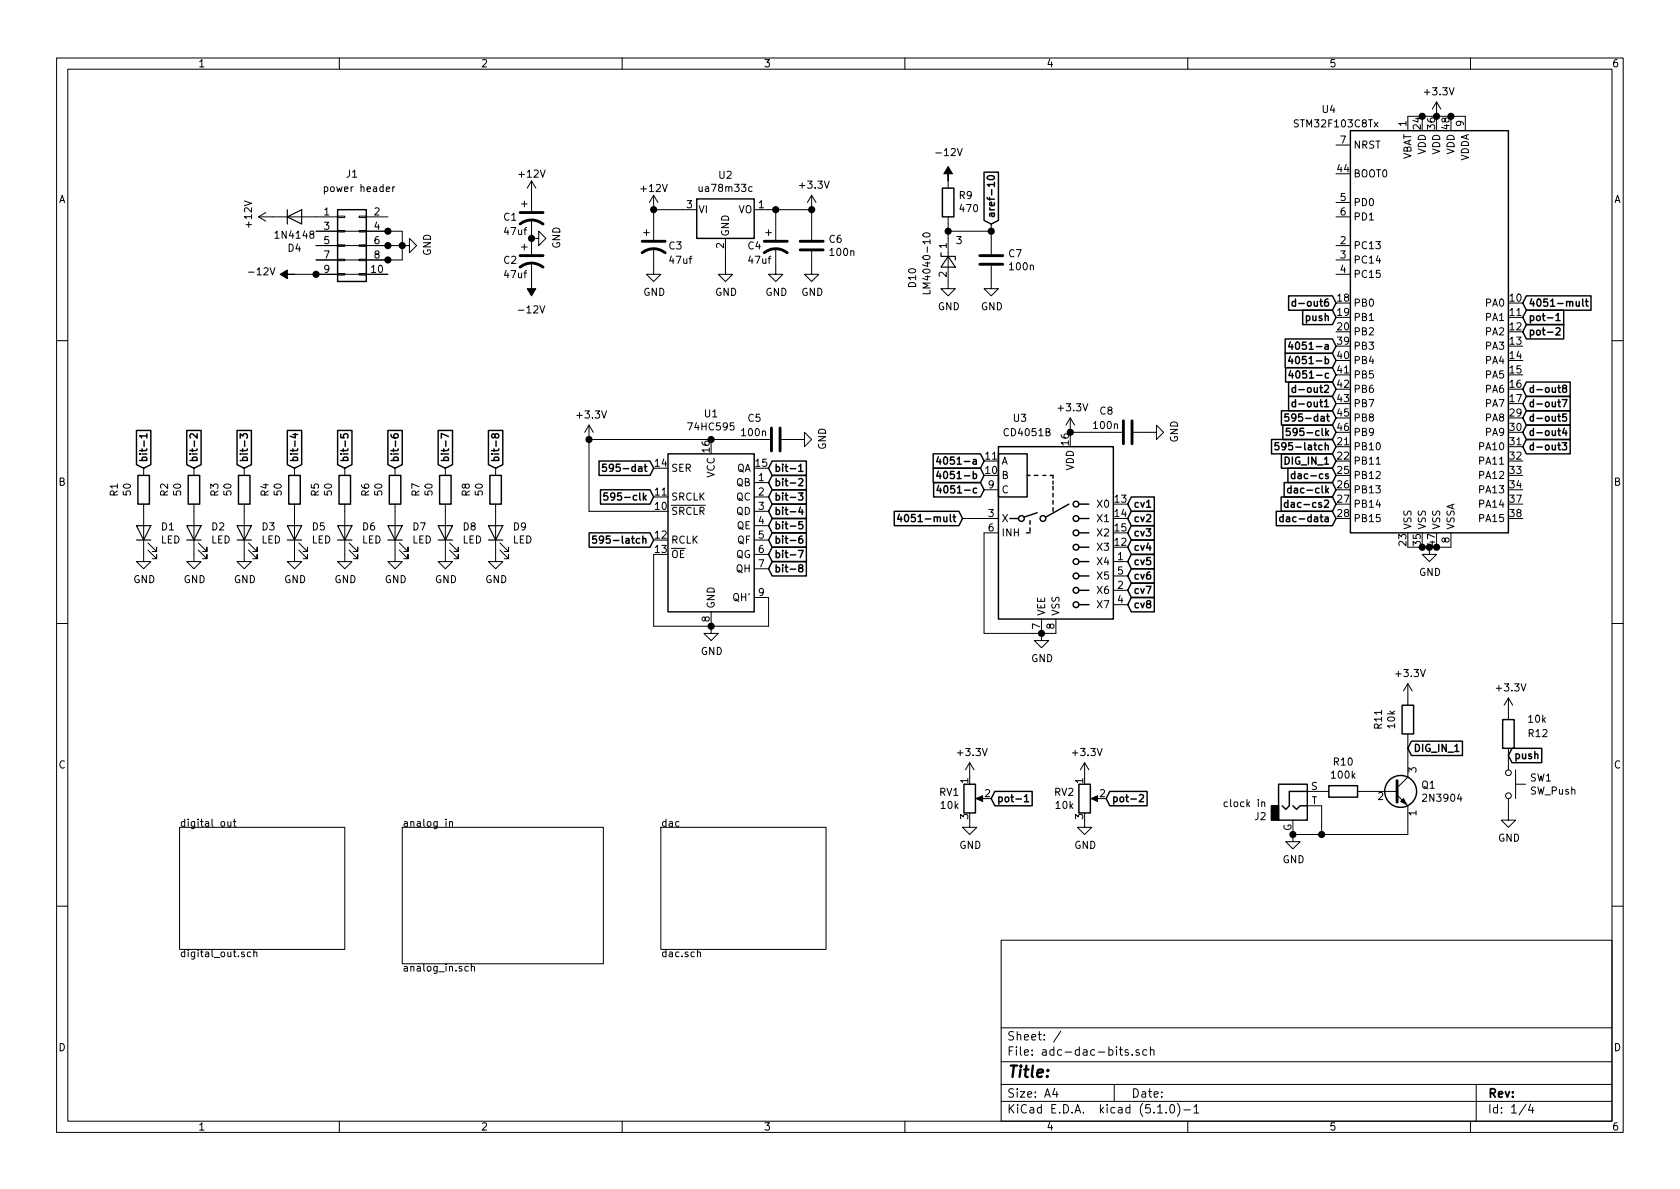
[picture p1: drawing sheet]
<svg xmlns="http://www.w3.org/2000/svg" width="297mm" height="210mm" viewBox="0 0 297 210" stroke-linecap="round" stroke-linejoin="round" font-family="sans-serif">
<g fill="none" stroke="#000" stroke-width=".18">
<path d="M10 10.3h277v189.9h-277zM12 12.2h273v186.1h-273zM60 10.3v1.9M110 10.3v1.9M160 10.3v1.9M210 10.3v1.9M254 18l-.8 1.3M254 18v2.6M254 18l.8 1.3M260 10.3v1.9M45.7 38.3l1.3 .8M45.7 38.3h14"/>
<path d="M47 37.6l-1.3 .7M59.7 38.2h1.3v.3h-1.3zM63.5 38.2h1.3v.3h-1.3zM64.8 38.3h3.8M69.4 33v.9M69.8 33l-.4 .3M92.2 36.1h1M92.7 35.6v1M94 32v5.3M94 38.9v6.1M94 32l-.8 1.3M94 32l.7 1.3"/>
<path d="M115.6 37.1h7.6M115.6 34.5l-.8 1.3M115.6 34.5v7.9M115.6 34.5l.7 1.3M133 33.1l-.4-.1-.2 .2 .1 .6h.5M133.3 37.1h10.2M137.2 37.1v5.3M143.5 34.5v7.9M143.5 34.5l-.8 1.3M143.5 34.5l.8 1.3M167.6 38.3v12.7h1.3l-1.3 1.3-1.2-1.3h1.2M167.6 32v1.3"/>
<path d="M175.3 39.6v5.4M236.2 38.3h2.6M236.2 25.6h2.6M236.2 35.8h2.6M248.9 23.1v-2.5h10.2v2.5M52.1 48.5h16.5M55.9 43.4h16.5v-1.2l1.3 1.2-1.3 1.3v-1.3M55.9 40.9h15.2v5.1h-15.2M59.7 48.4h1.3v.2h-1.3zM59.7 45.8h1.3v.3h-1.3zM59.7 43.3h1.3v.3h-1.3zM59.7 40.8h1.3v.2h-1.3z"/>
<path d="M63.5 48.4h1.3v.2h-1.3zM63.5 45.8h1.3v.3h-1.3zM63.5 43.3h1.3v.3h-1.3zM63.5 40.8h1.3v.2h-1.3zM92.2 43.7h1M92.7 43.2v1M94 42.2h1.2v-1.3l1.3 1.3-1.3 1.2v-1.2M94 46.5v3.3M113.8 41.1h1M114.3 40.6v1.1M115.6 43.9v4.6h1.2l-1.2 1.3-1.3-1.3h1.3M128.3 42.2v6.3h1.2l-1.2 1.3-1.3-1.3h1.3"/>
<path d="M135.4 41.1h1M135.9 40.6v1.1M137.2 43.9v4.6h1.2l-1.2 1.3-1.3-1.3h1.3M143.5 44.4v4.1h1.3l-1.3 1.3-1.3-1.3h1.3M163.3 41.3a.68 .68 0 0 1 1.1 .3 .72 .72 0 0 1-1.2-.1zM164.4 51.3v.6h-1.2M167.6 40.9h7.7M175.3 47v4h1.2l-1.2 1.3-1.3-1.3h1.3M236.2 43.4h2.6M236.2 46h2.6M236.2 48.5h2.6M10 60.2h2"/>
<path d="M104.1 75.2v15.2h11.5M104.1 77.7h32M104.1 75.2l-.7 1.2M104.1 75.2l.8 1.2M138.2 77.7h4v-1.3l1.3 1.3-1.3 1.3v-1.3M189.2 73.9v2.5h9.2M189.2 73.9l-.7 1.3M189.2 73.9l.8 1.3M200.4 76.4h4.1v-1.2l1.2 1.2-1.2 1.3v-1.3M285 60.2h2M25.4 89.1v10.2h1.3l-1.3 1.3-1.3-1.3h1.3M25.4 82.8v1.3"/>
<path d="M26.2 97.3l1.5 1.5v-.8v.8h-.8M26.2 96l1.5 1.5v-.7v.7h-.8M34.3 89.1v10.2h1.3l-1.3 1.3-1.3-1.3h1.3M34.3 82.8v1.3M35.1 97.3l1.5 1.5v-.8v.8h-.8M35.1 96l1.5 1.5v-.7v.7h-.8M43.2 89.1v10.2h1.2l-1.2 1.3-1.3-1.3h1.3M43.2 82.8v1.3M43.9 97.3l1.6 1.5v-.8v.8h-.8M43.9 96l1.6 1.5v-.7v.7h-.8M52.1 89.1v10.2h1.2l-1.2 1.3-1.3-1.3h1.3M52.1 82.8v1.3"/>
<path d="M52.8 97.3l1.6 1.5v-.8v.8h-.8M52.8 96l1.6 1.5v-.7v.7h-.8M61 89.1v10.2h1.2l-1.2 1.3-1.3-1.3h1.3M61 82.8v1.3M61.7 97.3l1.5 1.5v-.8v.8h-.7M61.7 96l1.5 1.5v-.7v.7h-.7M69.8 89.1v10.2h1.3l-1.3 1.3-1.2-1.3h1.2M69.8 82.8v1.3M70.6 97.3l1.5 1.5v-.8v.8h-.7M70.6 96l1.5 1.5v-.7v.7h-.7M78.7 89.1v10.2h1.3l-1.3 1.3-1.2-1.3h1.2M78.7 82.8v1.3"/>
<path d="M79.5 97.3l1.5 1.5v-.8v.8h-.7M79.5 96l1.5 1.5v-.7v.7h-.7M87.6 89.1v10.2h1.3l-1.3 1.3-1.2-1.3h1.2M87.6 82.8v1.3M88.4 97.3l1.5 1.5v-.8v.8h-.7M88.4 96l1.5 1.5v-.7v.7h-.7M115.6 98v12.7h20.3v-5h-2.6M133.3 90.4h2.6M133.3 85.3h2.6M133.3 87.9h2.6M133.3 93h2.6M133.3 95.5h2.6"/>
<path d="M133.3 98h2.6M170.2 91.7h6.3M174 86.6h2.5M176.5 94.2h-2.5v17.8h12.7v-2.5M196.8 99.3h2.6M243.3 82.1h.7M248.9 96.8h3.8v1.2h1.3l-1.3 1.3-1.2-1.3h1.2M256.5 94.2v2.6h-2.5M10 110.3h2M125.7 108.2v3.8h1.3l-1.3 1.3-1.2-1.3h1.2M133.3 100.6h2.6M184.1 109.5v3.8h1.3l-1.3 1.2-1.2-1.2h1.2"/>
<path d="M196.8 104.4h2.6M196.8 106.9h2.6M196.8 101.8h2.6M285 110.3h2M171.4 134.9l-.7 1.2M171.4 134.9v2.5M171.4 134.9l.8 1.2M191.8 134.9l-.8 1.2M191.8 134.9v2.5M191.8 134.9l.7 1.2M231.1 139.9h3.8M240 139.9h7"/>
<path d="M248.9 120.9v3.8M248.9 129.8v7.6l-1.9 1.9M248.9 120.9l-.7 1.3M248.9 120.9l.8 1.3M266.7 123.4v3.8M266.7 132.3v3.8M266.7 123.4l-.8 1.3M266.7 123.4l.8 1.3M268 138.7h1.7M268 136.1v5.1M31.7 146.3h29.3v21.6h-29.3zM40.3 145.3v.8h.3l.2-.1"/>
<path d="M40.8 145.3v.8M41.2 145.3h.5M41.4 144.9v1l.3 .2M71.1 146.3h35.6v24.1h-35.6zM78.9 144.9v.1M78.9 145.3v.8M79.5 145.4l.2-.1h.3v.8M79.5 145.3v.8M116.8 146.3h29.2v21.6h-29.2zM171.4 145v1.3h1.3l-1.3 1.3-1.2-1.3h1.2M173 141.2h1M191.8 145v1.3h1.2l-1.2 1.3-1.3-1.3h1.3"/>
<path d="M193.3 141.2h1M223.1 141.9l.2-.1 .3 .1v.7M228.6 147.6v1.2h1.3l-1.3 1.3-1.3-1.3h1.3M228.6 145v2.6M231.1 142.5h2.6v5.1M247 140.6l1.9 1.9v5.1h-20.3M266.7 141.2v3.8h1.3l-1.3 1.3-1.3-1.3h1.3M10 160.2h2M44.3 168.4l-.3-.1-.3 .3 .1 .5h.5M44.9 168.5l.2-.2 .3 .1v.8M44.9 167.9v1.3M82.8 170.9h-.4l-.2 .2 .1 .6h.5"/>
<path d="M83.3 171l.2-.1h.3l.1 .8M83.3 170.5v1.2M123.3 168.5l.2-.2 .3 .1 .1 .8M177 166.3h108v32h-108zM285 160.2h2M60 198.3v1.9M110 198.3v1.9M160 198.3v1.9M177 194.8h108M177 191.8h108M177 187.8h108M177 181.8h108"/>
<path d="M186.5 192.5l-.4 1h1M186.8 193v1M187.6 182.3l-1.3 2M197 191.8v3M197.9 185.6h.6M198.1 185.1v1.3l.4 .2M199.5 185.7l-.4-.1-.2 .2 .1 .2 .5 .2v.3h-.6M200.2 186.5v.1M201.4 185.7l-.4-.1-.2 .2 .1 .2 .5 .2v.3h-.6M202.8 185.7l-.5-.1-.2 .3v.6l.2 .1 .5-.1M203.4 185.7l.2-.1 .4 .1v.9M203.4 185.1v1.5"/>
<path d="M204.7 196.8h.8M206.2 196.7v.1M207 195.4l.3-.1a.94 .94 0 0 1 0 1.5 .82 .82 0 0 1-.3-1.4zM208.2 195.1a1.71 1.71 0 0 1 0 2.3M209.3 196.3h1.2M210 198.3v1.9M211.1 195.8l.4-.5v1.5M211.1 196.8h.9M260 198.3v1.9M261 191.8v6.5M269.8 195.2l-1.2 2M270.6 195.2l-.3 1.1h.9"/>
<path d="M271 195.8v1"/>
<circle cx="266.7" cy="136.6" r=".51"/>
<circle cx="266.7" cy="140.7" r=".51"/>
</g>
<g fill="none" stroke="#000" stroke-width=".25">
<path d="M59.7 37.1h5.1v12.7h-5.1zM123.2 35.2h10.1v7h-10.1zM166.6 33.3h2.1v5h-2.1zM174 30.4h2.5v8.6l-1.2 .6-1.3-.6zM174.6 31.2a.75 .75 0 0 1 1.2 .3 .73 .73 0 0 1-1.3-.1zM175.8 32.3v.7M238.8 23.1h27.9v71.1h-27.9zM227.2 59.9h8.4l.6 1.3-.6 1.3h-8.4zM227.8 52.3h7.8l.6 1.3-.6 1.3h-7.8zM229.1 53.4l-.4-.1-.3 .2 .1 .6h.6M229.1 52.9v1.2M230.3 54.9h5.3l.6 1.2-.6 1.3h-5.3z"/>
<path d="M269.9 52.3h11.4v2.6h-11.4l-.7-1.3zM269.9 54.9h6.6v2.5h-6.6l-.7-1.3zM269.9 57.4h6.6v2.5h-6.6l-.7-1.2zM275.1 55.8l.4-.4v1.3M275.1 58.1l.5-.1 .2 .3v.2l-.7 .7h.7M275.1 56.7h.7M278.7 53.3v.8h.3l.2-.1M279.2 53.3v.8M279.8 52.9v1.1l.2 .1M280.3 53.3h.5M280.5 52.9v1.1l.3 .1M24.1 76.1h2.6v6.1l-1.3 .6-1.3-.6z"/>
<path d="M26 77.1h-1.3l.3 .3M26 76.7v.7M33 76.1h2.6v6.1l-1.3 .6-1.3-.6zM34.8 76.7v.8l-.9-.8-.3 .3 .1 .4M41.9 76.1h2.5v6.1l-1.2 .6-1.3-.6zM42.5 77.5v-.8l.5 .4 .1-.3 .4-.1 .2 .3-.1 .5M50.8 76.1h2.5v6.1l-1.2 .6-1.3-.6zM51.8 76.8h.8M52.2 76.7v.7l-.9-.3M59.7 76.1h2.5v6.1l-1.2 .6-1.3-.6zM60.2 76.8v.6h.7l-.2-.4 .3-.3h.3l.2 .3-.1 .4M68.6 76.1h2.5v6.1l-1.3 .6-1.2-.6z"/>
<path d="M69.1 76.8l.2 .5 .4 .1h.6l.1-.2v-.4l-.2-.1-.5 .1-.1 .4 .3 .2M77.5 76.1h2.5v6.1l-1.3 .6-1.2-.6zM79.3 77.2l-1.3-.5v.8M86.4 76.1h2.5v6.1l-1.3 .6-1.2-.6zM87.5 77l.2-.3h.3l.2 .3-.1 .3-.1 .1h-.4l-.1-.4-.3-.3-.3 .3 .1 .4h.4l.1-.2M176.5 79h20.3v30.5h-20.3zM224.8 77.7h10.8l.6 1.3-.6 1.3h-10.8zM226.1 78.3h-.6l-.1 .6 .2-.1 .5 .1v.5l-.2 .1-.5-.1M226.6 72.6h9l.6 1.3-.6 1.3h-9zM226.8 75.2h8.8l.6 1.2-.6 1.3h-8.8zM227.2 62.5h8.4l.6 1.2-.6 1.3h-8.4zM227.3 65h8.3l.6 1.3-.6 1.3h-8.3z"/>
<path d="M227.4 78.8l-.3 .3-.4-.1-.1-.2 .1-.4 .4-.1 .2 .1a.87 .87 0 0 1-.3 1.1h-.3M227.8 73.2h-.6v.6l.2-.1 .4 .1v.5l-.1 .2-.5-.2M227.8 70.1h7.8l.6 1.3-.6 1.2h-7.8zM227.8 67.6h7.8l.6 1.2-.6 1.3h-7.8zM228.1 75.7h-.6l-.1 .6 .5-.1 .2 .3v.3l-.2 .2-.5-.1M228.1 63l-.3 .9h.8M228.1 60.4l-.3 .9h.8M228.2 65.5l-.3 .9h.8M228.4 60.9v.9M228.4 63.5v.8M228.5 66v.8M229.1 71.1h-.4l-.3 .2 .1 .6h.6"/>
<path d="M229.1 68.6l-.4-.1-.3 .3 .1 .5h.6M229.1 68.1v1.3M229.1 70.7v1.2M229.1 73.8l-.2 .2-.4-.1-.1-.1v-.3l.2-.3h.3l.2 .3a.88 .88 0 0 1-.2 .9l-.4 .1M229.2 63.2l.1-.2a.67 .67 0 0 1 .5 .7 .67 .67 0 0 1-.5 .6l-.1-.1-.1-.4zM229.2 60.6l.1-.1a.67 .67 0 0 1 .5 .6 .67 .67 0 0 1-.5 .7l-.1-.2-.1-.3zM229.2 65.7l.2-.1a.69 .69 0 0 1 .4 .6 .69 .69 0 0 1-.4 .6l-.2-.2-.1-.2zM229.3 76.3l-.2 .2h-.2l-.3-.2 .1-.4 .2-.2h.2l.2 .3a.97 .97 0 0 1-.2 1h-.3M269.9 77.7h7.7v2.6h-7.7l-.7-1.3zM269.9 75.2h7.7v2.5h-7.7l-.7-1.3zM269.9 72.6h7.7v2.6h-7.7l-.7-1.3zM269.9 70.1h7.7v2.5h-7.7l-.7-1.2z"/>
<path d="M269.9 67.6h7.7v2.5h-7.7l-.7-1.3zM276.2 78.3h.8l-.4 .5 .3 .1v.6h-.5l-.2-.1M276.2 70.7h.9l-.6 1.2M276.5 68.7l-.2-.2v-.3l.2-.1 .4 .1v.3l-.5 .2-.1 .2v.3l.2 .2 .4-.1 .1-.1-.1-.4-.1-.1M276.6 75.7l-.3 .9h.8M276.9 76.2v.8M276.9 73.2h-.6v.6l.2-.1 .4 .1v.5l-.1 .2-.5-.2M24.4 84.1h2v5h-2zM33.3 84.1h2v5h-2zM42.2 84.1h2v5h-2zM51.1 84.1h2v5h-2zM59.9 84.1h2.1v5h-2.1z"/>
<path d="M68.8 84.1h2.1v5h-2.1zM77.7 84.1h2.1v5h-2.1zM86.6 84.1h2v5h-2zM104.2 94.2h10.7l.7 1.3-.7 1.3h-10.7zM105.4 94.8h-.6v.6l.2-.1 .4 .1v.5l-.1 .2-.5-.2M105.9 81.5h9l.7 1.3-.7 1.3h-9zM106.2 86.6h8.7l.7 1.3-.7 1.2h-8.7zM106.7 95.3l-.2 .3-.4-.1-.1-.2 .1-.4 .4-.1 .1 .1a.87 .87 0 0 1-.3 1.2h-.2M107.2 82.1h-.6l-.1 .6 .2-.1h.4l.1 .6-.2 .2-.5-.2M107.4 87.2h-.6v.6l.4-.2 .3 .3v.3l-.3 .2-.4-.1M108.5 82.6l-.3 .3-.4-.1-.1-.2v-.3l.3-.2h.2l.3 .2a.88 .88 0 0 1-.3 1l-.4 .1M108.7 87.7l-.2 .3h-.3l-.2-.3v-.4l.2-.1h.3l.2 .2a.97 .97 0 0 1-.2 1h-.4"/>
<path d="M118.1 80.3h15.2v27.9h-15.2zM136.5 81.5h6.1v2.6h-6.1l-.6-1.3zM136.5 84.1h6.1v2.5h-6.1l-.6-1.3zM136.5 86.6h6.1v2.5h-6.1l-.6-1.2zM136.5 89.1h6.1v2.6h-6.1l-.6-1.3zM136.5 91.7h6.1v2.5h-6.1l-.6-1.2zM136.5 94.2h6.1v2.6h-6.1l-.6-1.3zM136.5 96.8h6.1v2.5h-6.1l-.6-1.3zM136.5 99.3h6.1v2.5h-6.1l-.6-1.2zM141.2 87.2h.8l-.5 .4 .4 .2 .1 .4-.3 .2-.5-.1M141.2 97.3h.8l-.5 1.3M141.2 82.4l.4-.3v1.3"/>
<path d="M141.2 84.8l.5-.2 .3 .4-.8 .9h.8M141.2 83.4h.8M141.5 89.7l-.3 .8h.8M141.8 94.8l-.4 .1-.2 .4 .1 .6 .2 .2 .3-.1 .2-.2-.2-.5h-.3l-.3 .2M141.8 90.1v.9M141.9 92.2h-.6l-.1 .7 .5-.2 .3 .3v.3l-.3 .2-.5-.1M158.1 90.4h11.4l.7 1.3-.7 1.3h-11.4zM159 90.9l-.3 .9h.8M159.3 91.4v.8M160 91.1l.2-.1a.67 .67 0 0 1 .5 .6 .67 .67 0 0 1-.5 .6l-.2-.2-.1-.2zM165 82.8h8.4l.6 1.3-.6 1.2h-8.4zM165 80.3h8.4l.6 1.2-.6 1.3h-8.4z"/>
<path d="M165.1 85.3h8.3l.6 1.3-.6 1.3h-8.3zM165.9 83.3l-.3 .9h.8M165.9 80.8l-.3 .9h.8M166 85.8l-.3 .9h.7M166.2 81.2v.9M166.2 83.8v.8M166.3 86.3v.9M166.9 83.5l.2-.1a.67 .67 0 0 1 .5 .6 .67 .67 0 0 1-.5 .6l-.2-.1-.1-.4zM166.9 80.9l.2-.1a.67 .67 0 0 1 .5 .7 .67 .67 0 0 1-.5 .6l-.2-.1-.1-.4zM167.1 86l.1-.1a.69 .69 0 0 1 .4 .6 .69 .69 0 0 1-.4 .7 .83 .83 0 0 1-.1-1.2zM176.5 80.3h5.1v7.6h-5.1zM178.6 91.7h1.5"/>
<path d="M181.5 94.2h.6M181.6 84.1h.5M182.1 92.1v.6M182.1 93.3v.7M182.9 84.1h.6M183.4 90.7l-2.3 .7M184.4 84.1h.5M185.7 84.1h.5v.5M186.2 85.1v.5M186.2 86v.6M186.2 87.2v.7M186.2 88.5v.6"/>
<path d="M186.2 89.8v.6M189 89.1l-4.1 2.3M190.8 91.7h1.7M190.8 94.2h1.7M190.8 99.3h1.7M190.8 96.8h1.7M190.8 89.1h1.7M200 87.9h4.1v2.5h-4.1l-.6-1.3zM200 90.4h4.1v2.6h-4.1l-.6-1.3zM200 93h4.1v2.5h-4.1l-.6-1.3zM200 95.5h4.1v2.5h-4.1l-.6-1.2zM200 98h4.1v2.6h-4.1l-.6-1.3z"/>
<path d="M225.7 90.4h9.9l.6 1.3-.6 1.3h-9.9zM226.5 87.9h9.1l.6 1.2-.6 1.3h-9.1zM226.6 80.3h9l.6 1.2-.6 1.3h-9zM226.9 91.5l-.4-.1-.2 .2 .1 .6h.5M226.9 91v1.2M227.1 85.3h8.5l.6 1.3-.6 1.3h-8.5zM227.5 91.5h.5v.7M227.7 82.8h7.9l.6 1.3-.6 1.2h-7.9zM227.7 88.9h-.3l-.3 .2 .1 .6h.5M227.7 88.4v1.3M228 91.7l-.4 .1-.2 .1 .2 .3h.4M228.3 86.4l-.4-.1-.2 .3 .1 .5h.5"/>
<path d="M228.3 85.9v1.3M228.9 83.8h-.4l-.2 .2 .1 .6h.5M228.9 83.4v1.2M141.5 100.4l-.2-.1v-.3l.4-.1 .3 .2-.1 .2-.5 .2-.2 .2 .1 .3 .2 .1h.3l.2-.2v-.2l-.3-.3M190.8 106.9h1.7M190.8 104.4h1.7M190.8 101.8h1.7M200 100.6h4.1v2.5h-4.1l-.6-1.3zM200 103.1h4.1v2.6h-4.1l-.6-1.3zM200 105.7h4.1v2.5h-4.1l-.6-1.3zM170.4 138.7h2.1v5.1h-2.1zM175.9 139.9h6.6v2.6h-6.6l-.6-1.3z"/>
<path d="M190.8 138.7h2v5.1h-2zM196.2 139.9h6.6v2.6h-6.6l-.6-1.3zM226.1 138.7h5v6.3h-5zM231.1 139.9h-3.1v2.6l-.7 .6-.6-.6M234.9 138.9h5.1v2.1h-5.1zM247.9 124.7h2v5.1h-2zM249.6 131.1h9v2.5h-9l-.7-1.3zM265.7 127.2h2v5.1h-2zM267.3 132.3h5.3v2.6h-5.3l-.6-1.3zM181.1 140.9l.4-.4v1.3M181.1 141.8h.8M201.4 140.6l.6-.1 .2 .4-.1 .2-.7 .7h.8"/>
<path d="M228.6 142.5l.6 .6 .7-.6h1.2"/>
<circle cx="180.6" cy="91.7" r=".51"/>
<circle cx="184.4" cy="91.7" r=".51"/>
<circle cx="190.2" cy="96.8" r=".51"/>
<circle cx="190.2" cy="89.1" r=".51"/>
<circle cx="190.2" cy="99.3" r=".51"/>
<circle cx="190.2" cy="91.7" r=".51"/>
<circle cx="190.2" cy="94.2" r=".51"/>
<circle cx="190.2" cy="106.9" r=".51"/>
<circle cx="190.2" cy="101.8" r=".51"/>
<circle cx="190.2" cy="104.4" r=".51"/>
<circle cx="247.6" cy="139.9" r="2.82"/>
</g>
<path d="M167.6 29.5l.8 1.2h-.8v1.3v-1.3h-.7zM49.5 48.5l1.3-.8v.8h1.3h-1.3v.8zM94 49.8v1.2h.7l-.7 1.3-.8-1.3h.8zM172.6 141.2l1.1-.5v1zM192.9 141.2l1.2-.5v1zM247.6 141.7l.6-.5 .5 1z" fill="#000" stroke="#000" stroke-width=".18"/>
<g fill="#000" stroke="#000" stroke-width=".25">
<path d="M224.8 142.5h1.3v2.5h-1.3z"/>
<circle cx="115.6" cy="37.1" r=".51"/>
<circle cx="137.2" cy="37.1" r=".51"/>
<circle cx="143.5" cy="37.1" r=".51"/>
<circle cx="251.5" cy="20.6" r=".51"/>
<circle cx="254" cy="20.6" r=".51"/>
<circle cx="256.5" cy="20.6" r=".51"/>
<circle cx="55.9" cy="48.5" r=".51"/>
<circle cx="68.6" cy="40.9" r=".51"/>
<circle cx="68.6" cy="46" r=".51"/>
<circle cx="68.6" cy="43.4" r=".51"/>
<circle cx="71.1" cy="43.4" r=".51"/>
<circle cx="94" cy="42.2" r=".51"/>
<circle cx="167.6" cy="40.9" r=".51"/>
<circle cx="175.3" cy="40.9" r=".51"/>
<circle cx="104.1" cy="77.7" r=".51"/>
<circle cx="125.7" cy="77.7" r=".51"/>
<circle cx="189.2" cy="76.4" r=".51"/>
<circle cx="251.5" cy="96.8" r=".51"/>
<circle cx="252.7" cy="96.8" r=".51"/>
<circle cx="254" cy="96.8" r=".51"/>
<circle cx="125.7" cy="110.7" r=".51"/>
<circle cx="184.2" cy="112" r=".51"/>
<circle cx="228.6" cy="147.6" r=".51"/>
<circle cx="233.7" cy="147.6" r=".51"/>
</g>
<g fill="none" stroke="#000" stroke-width=".2">
<path d="M50.8 38.3l2.5-1.2v2.5zM50.8 37.1v2.5M166.4 44.7v.6h2.5v.7M167.6 45.3l1.3 1.9h-2.5zM24.1 93h2.6l-1.3 2.5zM24.1 95.5h2.6M33 93h2.6l-1.3 2.5zM33 95.5h2.6M41.9 93h2.5l-1.2 2.5zM41.9 95.5h2.5M50.8 93h2.5l-1.2 2.5zM50.8 95.5h2.5"/>
<path d="M59.7 93h2.5l-1.2 2.5zM59.7 95.5h2.5M68.6 93h2.5l-1.3 2.5zM68.6 95.5h2.5M77.5 93h2.5l-1.3 2.5zM77.5 95.5h2.5M86.4 93h2.5l-1.3 2.5zM86.4 95.5h2.5"/>
</g>
<g fill="none" stroke="#000" stroke-width=".51">
<path d="M91.9 39.6a3.3 3.3 0 0 1 4.1 0M91.9 37.6h4.1M91.9 47.2a3.3 3.3 0 0 1 4.1 0M91.9 45.2h4.1M113.5 44.7a3.3 3.3 0 0 1 4.1 0M113.5 42.7h4.1M135.1 44.7a3.3 3.3 0 0 1 4.1 0M135.1 42.7h4.1M141.5 42.7h4M141.5 44.2h4M173.2 46.7h4.1M173.2 45.2h4.1"/>
<path d="M136.4 75.7v4.1M137.9 75.7v4.1M198.6 74.4v4.1M200.2 74.4v4.1M247 138v3.9"/>
</g>
<text font-size="2.8" x="178" y="190.5">Title:</text>
<g font-size="2.1">
<text x="178" y="184">Sheet: /</text>
<text x="178" y="186.7">File: adc-dac-bits.sch</text>
<text x="178" y="196.9">KiCad E.D.A. kicad (5.1.0)-1</text>
<text x="178" y="194.1">Size: A4</text>
<text x="200" y="194.1">Date:</text>
<text x="263" y="194.1">Rev:</text>
<text x="263" y="196.9">Id: 1/4</text>
</g>
<g font-size="1.8">
<text x="35" y="11.9">1</text>
<text x="85" y="11.9">2</text>
<text x="135" y="11.9">3</text>
<text x="185" y="11.9">4</text>
<text x="235" y="11.9">5</text>
<text x="285" y="11.9">6</text>
<text x="252" y="16.9">+3.3V</text>
<text x="229.2" y="22.5">STM32F103C8Tx</text>
<text x="233.8" y="20">U4</text>
<text x="248.7" y="22.3" transform="rotate(-90 248.7 22.3)">1</text>
<text x="251.2" y="22.8" transform="rotate(-90 251.2 22.8)">24</text>
<text x="253.7" y="22.8" transform="rotate(-90 253.7 22.8)">36</text>
<text x="256.3" y="22.8" transform="rotate(-90 256.3 22.8)">48</text>
<text x="258.8" y="22.3" transform="rotate(-90 258.8 22.3)">9</text>
<text x="165.9" y="27.6">-12V</text>
<text x="237" y="25.4">7</text>
<text x="239.3" y="26.3">NRST</text>
<text x="249.6" y="28.4" transform="rotate(-90 249.6 28.4)">VBAT</text>
<text x="252.1" y="27.4" transform="rotate(-90 252.1 27.4)">VDD</text>
<text x="254.6" y="27.4" transform="rotate(-90 254.6 27.4)">VDD</text>
<text x="257.2" y="27.4" transform="rotate(-90 257.2 27.4)">VDD</text>
<text x="259.7" y="28.6" transform="rotate(-90 259.7 28.6)">VDDA</text>
<text x="10.4" y="35.9">A</text>
<text x="57.8" y="34">power header</text>
<text x="61.3" y="31.4">J1</text>
<text x="91.9" y="31.4">+12V</text>
<text x="113.5" y="34">+12V</text>
<text x="124" y="33.9">ua78m33c</text>
<text x="127.2" y="31.6">U2</text>
<text x="141.6" y="33.4">+3.3V</text>
<text x="169.6" y="35.2">R9</text>
<text x="236.5" y="30.5">44</text>
<text x="237" y="35.6">5</text>
<text x="239.3" y="31.4">BOOT0</text>
<text x="285.4" y="35.9">A</text>
<text x="44.6" y="40.1" transform="rotate(-90 44.6 40.1)">+12V</text>
<text x="57.3" y="38.1">1</text>
<text x="57.3" y="40.6">3</text>
<text x="66.2" y="38.1">2</text>
<text x="66.2" y="40.6">4</text>
<text x="89.1" y="39">C1</text>
<text x="89.3" y="41.6">47uf</text>
<text x="121.4" y="36.8">3</text>
<text x="123.4" y="37.7">VI</text>
<text x="128.9" y="41.9" transform="rotate(-90 128.9 41.9)">GND</text>
<text x="130.5" y="37.7">VO</text>
<text x="134.1" y="36.8">1</text>
<text x="169.8" y="37.5">470</text>
<text x="175.9" y="38.7" transform="rotate(-90 175.9 38.7)">aref-10</text>
<text x="237" y="38.1">6</text>
<text x="239.3" y="36.4">PD0</text>
<text x="239.3" y="39">PD1</text>
<text x="49" y="42.2">1N4148</text>
<text x="51" y="44.5">D4</text>
<text x="57.3" y="43.2">5</text>
<text x="57.3" y="45.7">7</text>
<text x="66.2" y="43.2">6</text>
<text x="66.2" y="45.7">8</text>
<text x="76.2" y="45.3" transform="rotate(-90 76.2 45.3)">GND</text>
<text x="89.1" y="46.7">C2</text>
<text x="99.1" y="44" transform="rotate(-90 99.1 44)">GND</text>
<text x="118.3" y="44.1">C3</text>
<text x="118.5" y="46.7">47uf</text>
<text x="128" y="43.9" transform="rotate(-90 128 43.9)">2</text>
<text x="132.3" y="44.1">C4</text>
<text x="132.5" y="46.7">47uf</text>
<text x="146.6" y="42.9">C6</text>
<text x="146.9" y="45.3">100n</text>
<text x="167.4" y="43.9" transform="rotate(-90 167.4 43.9)">1</text>
<text x="168.9" y="43.2">3</text>
<text x="178.4" y="45.5">C7</text>
<text x="178.6" y="47.8">100n</text>
<text x="237" y="43.2">2</text>
<text x="237" y="45.7">3</text>
<text x="239.3" y="44.1">PC13</text>
<text x="239.3" y="46.6">PC14</text>
<text x="44.3" y="48.7">-12V</text>
<text x="57.3" y="48.3">9</text>
<text x="65.7" y="48.3">10</text>
<text x="89.3" y="49.2">47uf</text>
<text x="113.7" y="52.3">GND</text>
<text x="126.4" y="52.3">GND</text>
<text x="135.3" y="52.3">GND</text>
<text x="141.7" y="52.3">GND</text>
<text x="162" y="50.8" transform="rotate(-90 162 50.8)">D10</text>
<text x="164.5" y="51.1" transform="rotate(-90 164.5 51.1)">LM4040-10</text>
<text x="167.4" y="49" transform="rotate(-90 167.4 49)">2</text>
<text x="236.5" y="53.3">18</text>
<text x="237" y="48.3">4</text>
<text x="239.3" y="49.1">PC15</text>
<text x="267" y="53.3">10</text>
<text x="92" y="55.4">-12V</text>
<text x="165.8" y="54.9">GND</text>
<text x="173.4" y="54.9">GND</text>
<text x="229.9" y="54.2">d-out6</text>
<text x="231.1" y="56.8">push</text>
<text x="236.5" y="55.9">19</text>
<text x="236.5" y="58.4">20</text>
<text x="239.3" y="54.2">PB0</text>
<text x="239.3" y="56.8">PB1</text>
<text x="239.3" y="59.3">PB2</text>
<text x="262.8" y="54.2">PA0</text>
<text x="262.8" y="56.8">PA1</text>
<text x="262.8" y="59.3">PA2</text>
<text x="267" y="55.9">11</text>
<text x="267" y="58.4">12</text>
<text x="270.1" y="54.2">4051-mult</text>
<text x="270.1" y="56.8">pot-1</text>
<text x="270.1" y="59.3">pot-2</text>
<text x="229.7" y="64.4">4051-b</text>
<text x="229.8" y="61.8">4051-a</text>
<text x="236.5" y="61">39</text>
<text x="236.5" y="63.5">40</text>
<text x="239.3" y="61.8">PB3</text>
<text x="239.3" y="64.4">PB4</text>
<text x="262.8" y="61.8">PA3</text>
<text x="262.8" y="64.4">PA4</text>
<text x="267" y="61">13</text>
<text x="267" y="63.5">14</text>
<text x="229.8" y="66.9">4051-c</text>
<text x="229.9" y="69.5">d-out2</text>
<text x="236.5" y="66">41</text>
<text x="236.5" y="68.6">42</text>
<text x="236.5" y="71.1">43</text>
<text x="239.3" y="66.9">PB5</text>
<text x="239.3" y="69.5">PB6</text>
<text x="262.8" y="66.9">PA5</text>
<text x="262.8" y="69.5">PA6</text>
<text x="267" y="66">15</text>
<text x="267" y="68.6">16</text>
<text x="267" y="71.1">17</text>
<text x="270.1" y="69.5">d-out8</text>
<text x="102.2" y="74">+3.3V</text>
<text x="122" y="76.1">74HC595</text>
<text x="124.6" y="73.8">U1</text>
<text x="131.3" y="77.1">100n</text>
<text x="132.3" y="74.6">C5</text>
<text x="177.7" y="77.1">CD4051B</text>
<text x="179.2" y="74.6">U3</text>
<text x="187.3" y="72.7">+3.3V</text>
<text x="193.5" y="75.9">100n</text>
<text x="194.5" y="73.3">C8</text>
<text x="229.1" y="74.5">595-dat</text>
<text x="229.3" y="77.1">595-clk</text>
<text x="229.9" y="72">d-out1</text>
<text x="236.5" y="73.7">45</text>
<text x="236.5" y="76.2">46</text>
<text x="239.3" y="72">PB7</text>
<text x="239.3" y="74.5">PB8</text>
<text x="239.3" y="77.1">PB9</text>
<text x="262.8" y="72">PA7</text>
<text x="262.8" y="74.5">PA8</text>
<text x="262.8" y="77.1">PA9</text>
<text x="267" y="73.7">29</text>
<text x="267" y="76.2">30</text>
<text x="270.1" y="77.1">d-out4</text>
<text x="270.1" y="74.5">d-out5</text>
<text x="270.1" y="72">d-out7</text>
<text x="26" y="81.9" transform="rotate(-90 26 81.9)">bit-1</text>
<text x="34.9" y="81.9" transform="rotate(-90 34.9 81.9)">bit-2</text>
<text x="43.8" y="81.9" transform="rotate(-90 43.8 81.9)">bit-3</text>
<text x="52.7" y="81.9" transform="rotate(-90 52.7 81.9)">bit-4</text>
<text x="61.6" y="81.9" transform="rotate(-90 61.6 81.9)">bit-5</text>
<text x="70.5" y="81.9" transform="rotate(-90 70.5 81.9)">bit-6</text>
<text x="79.4" y="81.9" transform="rotate(-90 79.4 81.9)">bit-7</text>
<text x="88.3" y="81.9" transform="rotate(-90 88.3 81.9)">bit-8</text>
<text x="108.5" y="83.4">595-dat</text>
<text x="115.9" y="82.5">14</text>
<text x="118.6" y="83.4">SER</text>
<text x="125.5" y="80" transform="rotate(-90 125.5 80)">16</text>
<text x="130.2" y="83.4">QA</text>
<text x="133.7" y="82.5">15</text>
<text x="136.8" y="83.4">bit-1</text>
<text x="146" y="79.5" transform="rotate(-90 146 79.5)">GND</text>
<text x="167.6" y="82.2">4051-a</text>
<text x="174.3" y="83.8">10</text>
<text x="174.3" y="81.3">11</text>
<text x="177" y="82.2">A</text>
<text x="189" y="78.7" transform="rotate(-90 189 78.7)">16</text>
<text x="189.9" y="83.2" transform="rotate(-90 189.9 83.2)">VDD</text>
<text x="208.3" y="78.3" transform="rotate(-90 208.3 78.3)">GND</text>
<text x="227.5" y="82.2">DIG_IN_1</text>
<text x="227.7" y="79.6">595-latch</text>
<text x="236.5" y="78.7">21</text>
<text x="236.5" y="81.3">22</text>
<text x="236.5" y="83.8">25</text>
<text x="239.3" y="79.6">PB10</text>
<text x="239.3" y="82.2">PB11</text>
<text x="261.8" y="79.6">PA10</text>
<text x="261.8" y="82.2">PA11</text>
<text x="267" y="78.7">31</text>
<text x="267" y="81.3">32</text>
<text x="267" y="83.8">33</text>
<text x="270.1" y="79.6">d-out3</text>
<text x="10.4" y="85.9">B</text>
<text x="20.8" y="87.7" transform="rotate(-90 20.8 87.7)">R1</text>
<text x="23.1" y="87.5" transform="rotate(-90 23.1 87.5)">50</text>
<text x="29.7" y="87.7" transform="rotate(-90 29.7 87.7)">R2</text>
<text x="32" y="87.5" transform="rotate(-90 32 87.5)">50</text>
<text x="38.6" y="87.7" transform="rotate(-90 38.6 87.7)">R3</text>
<text x="40.9" y="87.5" transform="rotate(-90 40.9 87.5)">50</text>
<text x="47.5" y="87.7" transform="rotate(-90 47.5 87.7)">R4</text>
<text x="49.8" y="87.5" transform="rotate(-90 49.8 87.5)">50</text>
<text x="56.4" y="87.7" transform="rotate(-90 56.4 87.7)">R5</text>
<text x="58.7" y="87.5" transform="rotate(-90 58.7 87.5)">50</text>
<text x="65.3" y="87.7" transform="rotate(-90 65.3 87.7)">R6</text>
<text x="67.6" y="87.5" transform="rotate(-90 67.6 87.5)">50</text>
<text x="74.2" y="87.7" transform="rotate(-90 74.2 87.7)">R7</text>
<text x="76.5" y="87.5" transform="rotate(-90 76.5 87.5)">50</text>
<text x="83.1" y="87.7" transform="rotate(-90 83.1 87.7)">R8</text>
<text x="85.4" y="87.5" transform="rotate(-90 85.4 87.5)">50</text>
<text x="108.7" y="88.5">595-clk</text>
<text x="115.9" y="87.6">11</text>
<text x="118.6" y="88.5">SRCLK</text>
<text x="126.4" y="84.5" transform="rotate(-90 126.4 84.5)">VCC</text>
<text x="130.2" y="86">QB</text>
<text x="130.2" y="88.5">QC</text>
<text x="134.1" y="85.1">1</text>
<text x="134.1" y="87.6">2</text>
<text x="136.8" y="86">bit-2</text>
<text x="136.8" y="88.5">bit-3</text>
<text x="167.5" y="84.7">4051-b</text>
<text x="167.6" y="87.2">4051-c</text>
<text x="174.8" y="86.4">9</text>
<text x="177" y="84.7">B</text>
<text x="177" y="87.2">C</text>
<text x="194.2" y="89.8">X0</text>
<text x="197.2" y="88.9">13</text>
<text x="200.3" y="89.8">cv1</text>
<text x="228.8" y="89.8">dac-cs2</text>
<text x="229.2" y="87.2">dac-clk</text>
<text x="229.7" y="84.7">dac-cs</text>
<text x="236.5" y="86.4">26</text>
<text x="236.5" y="88.9">27</text>
<text x="239.3" y="84.7">PB12</text>
<text x="239.3" y="87.2">PB13</text>
<text x="239.3" y="89.8">PB14</text>
<text x="261.8" y="84.7">PA12</text>
<text x="261.8" y="87.2">PA13</text>
<text x="261.8" y="89.8">PA14</text>
<text x="267" y="86.4">34</text>
<text x="267" y="88.9">37</text>
<text x="285.4" y="85.9">B</text>
<text x="28.6" y="93.8">D1</text>
<text x="37.5" y="93.8">D2</text>
<text x="46.4" y="93.8">D3</text>
<text x="55.2" y="93.8">D5</text>
<text x="64.1" y="93.8">D6</text>
<text x="73" y="93.8">D7</text>
<text x="81.9" y="93.8">D8</text>
<text x="90.8" y="93.8">D9</text>
<text x="115.9" y="90.2">10</text>
<text x="115.9" y="95.2">12</text>
<text x="118.6" y="91.1">SRCLR</text>
<text x="130.2" y="91.1">QD</text>
<text x="130.3" y="93.6">QE</text>
<text x="134.1" y="90.2">3</text>
<text x="134.1" y="92.7">4</text>
<text x="134.1" y="95.2">5</text>
<text x="136.8" y="91.1">bit-4</text>
<text x="136.8" y="93.6">bit-5</text>
<text x="161" y="92.3">4051-mult</text>
<text x="174.8" y="91.4">3</text>
<text x="174.8" y="94">6</text>
<text x="177" y="92.3">X</text>
<text x="177" y="94.9">INH</text>
<text x="194.2" y="92.3">X1</text>
<text x="194.2" y="94.9">X2</text>
<text x="197.2" y="91.4">14</text>
<text x="197.2" y="94">15</text>
<text x="200.3" y="92.3">cv2</text>
<text x="200.3" y="94.9">cv3</text>
<text x="228.1" y="92.3">dac-data</text>
<text x="236.5" y="91.4">28</text>
<text x="239.3" y="92.3">PB15</text>
<text x="249.6" y="93.7" transform="rotate(-90 249.6 93.7)">VSS</text>
<text x="252.1" y="93.7" transform="rotate(-90 252.1 93.7)">VSS</text>
<text x="254.6" y="93.7" transform="rotate(-90 254.6 93.7)">VSS</text>
<text x="256.3" y="96" transform="rotate(-90 256.3 96)">8</text>
<text x="257.2" y="93.7" transform="rotate(-90 257.2 93.7)">VSSA</text>
<text x="261.8" y="92.3">PA15</text>
<text x="267" y="91.4">38</text>
<text x="28.4" y="96.1">LED</text>
<text x="37.3" y="96.1">LED</text>
<text x="46.2" y="96.1">LED</text>
<text x="55.1" y="96.1">LED</text>
<text x="64" y="96.1">LED</text>
<text x="72.9" y="96.1">LED</text>
<text x="81.8" y="96.1">LED</text>
<text x="90.7" y="96.1">LED</text>
<text x="107" y="96.1">595-latch</text>
<text x="115.9" y="97.8">13</text>
<text x="118.6" y="96.1">RCLK</text>
<text x="118.6" y="98.7">OE</text>
<text x="130.1" y="98.7">QG</text>
<text x="130.2" y="101.2">QH</text>
<text x="130.4" y="96.1">QF</text>
<text x="134.1" y="97.8">6</text>
<text x="134.1" y="100.3">7</text>
<text x="136.8" y="96.1">bit-6</text>
<text x="136.8" y="98.7">bit-7</text>
<text x="136.8" y="101.2">bit-8</text>
<text x="194.2" y="99.9">X4</text>
<text x="194.2" y="97.4">X3</text>
<text x="197.2" y="96.5">12</text>
<text x="197.6" y="99.1">1</text>
<text x="197.6" y="101.6">5</text>
<text x="200.3" y="97.4">cv4</text>
<text x="200.3" y="99.9">cv5</text>
<text x="248.7" y="96.5" transform="rotate(-90 248.7 96.5)">23</text>
<text x="250.9" y="101.8">GND</text>
<text x="251.2" y="96.5" transform="rotate(-90 251.2 96.5)">35</text>
<text x="253.7" y="96.5" transform="rotate(-90 253.7 96.5)">47</text>
<text x="23.6" y="103.1">GND</text>
<text x="32.5" y="103.1">GND</text>
<text x="41.4" y="103.1">GND</text>
<text x="50.2" y="103.1">GND</text>
<text x="59.1" y="103.1">GND</text>
<text x="68" y="103.1">GND</text>
<text x="76.9" y="103.1">GND</text>
<text x="85.8" y="103.1">GND</text>
<text x="126.4" y="107.7" transform="rotate(-90 126.4 107.7)">GND</text>
<text x="129.8" y="106.3">QH'</text>
<text x="134.1" y="105.4">9</text>
<text x="194.2" y="105">X6</text>
<text x="194.2" y="107.6">X7</text>
<text x="194.2" y="102.5">X5</text>
<text x="197.6" y="104.1">2</text>
<text x="197.6" y="106.7">4</text>
<text x="200.3" y="102.5">cv6</text>
<text x="200.3" y="105">cv7</text>
<text x="200.3" y="107.6">cv8</text>
<text x="125.5" y="110" transform="rotate(-90 125.5 110)">8</text>
<text x="183.9" y="111.2" transform="rotate(-90 183.9 111.2)">7</text>
<text x="184.8" y="109" transform="rotate(-90 184.8 109)">VEE</text>
<text x="186.4" y="111.2" transform="rotate(-90 186.4 111.2)">8</text>
<text x="187.3" y="109" transform="rotate(-90 187.3 109)">VSS</text>
<text x="123.9" y="115.8">GND</text>
<text x="182.3" y="117.1">GND</text>
<text x="247" y="119.7">+3.3V</text>
<text x="264.7" y="122.3">+3.3V</text>
<text x="244.3" y="128.8" transform="rotate(-90 244.3 128.8)">R11</text>
<text x="246.7" y="128.7" transform="rotate(-90 246.7 128.7)">10k</text>
<text x="270.3" y="130.3">R12</text>
<text x="270.3" y="127.8">10k</text>
<text x="10.4" y="135.9">C</text>
<text x="169.5" y="133.7">+3.3V</text>
<text x="189.8" y="133.7">+3.3V</text>
<text x="235.5" y="137.7">100k</text>
<text x="235.9" y="135.4">R10</text>
<text x="249.8" y="133">DIG_IN_1</text>
<text x="250.4" y="136.6" transform="rotate(-90 250.4 136.6)">3</text>
<text x="267.6" y="134.2">push</text>
<text x="285.4" y="135.9">C</text>
<text x="166.1" y="140.7">RV1</text>
<text x="166.4" y="143">10k</text>
<text x="171.2" y="138.5" transform="rotate(-90 171.2 138.5)">1</text>
<text x="174.1" y="141">2</text>
<text x="176.1" y="141.9">pot-1</text>
<text x="186.5" y="140.7">RV2</text>
<text x="186.7" y="143">10k</text>
<text x="191.5" y="138.5" transform="rotate(-90 191.5 138.5)">1</text>
<text x="194.5" y="141">2</text>
<text x="196.5" y="141.9">pot-2</text>
<text x="216.8" y="142.7">clock in</text>
<text x="231.8" y="139.7">S</text>
<text x="231.9" y="142.2">T</text>
<text x="243.7" y="141.5">2</text>
<text x="251.4" y="139.5">Q1</text>
<text x="251.9" y="141.8">2N3904</text>
<text x="270.6" y="138.2">SW1</text>
<text x="270.6" y="140.5">SW_Push</text>
<text x="31.7" y="146.2">digital out</text>
<text x="71.1" y="146.2">analog in</text>
<text x="116.8" y="146.2">dac</text>
<text x="171.2" y="144.9" transform="rotate(-90 171.2 144.9)">3</text>
<text x="191.5" y="144.9" transform="rotate(-90 191.5 144.9)">3</text>
<text x="221.9" y="145">J2</text>
<text x="228.3" y="147" transform="rotate(-90 228.3 147)">G</text>
<text x="250.4" y="144.2" transform="rotate(-90 250.4 144.2)">1</text>
<text x="264.9" y="148.8">GND</text>
<text x="169.6" y="150.1">GND</text>
<text x="189.9" y="150.1">GND</text>
<text x="226.8" y="152.6">GND</text>
<text x="31.7" y="169.3">digital_out.sch</text>
<text x="71.1" y="171.8">analog_in.sch</text>
<text x="116.8" y="169.3">dac.sch</text>
<text x="10.4" y="185.9">D</text>
<text x="285.4" y="185.9">D</text>
<text x="35" y="199.9">1</text>
<text x="85" y="199.9">2</text>
<text x="135" y="199.9">3</text>
<text x="185" y="199.9">4</text>
<text x="235" y="199.9">5</text>
<text x="285" y="199.9">6</text>
</g>
</svg>
